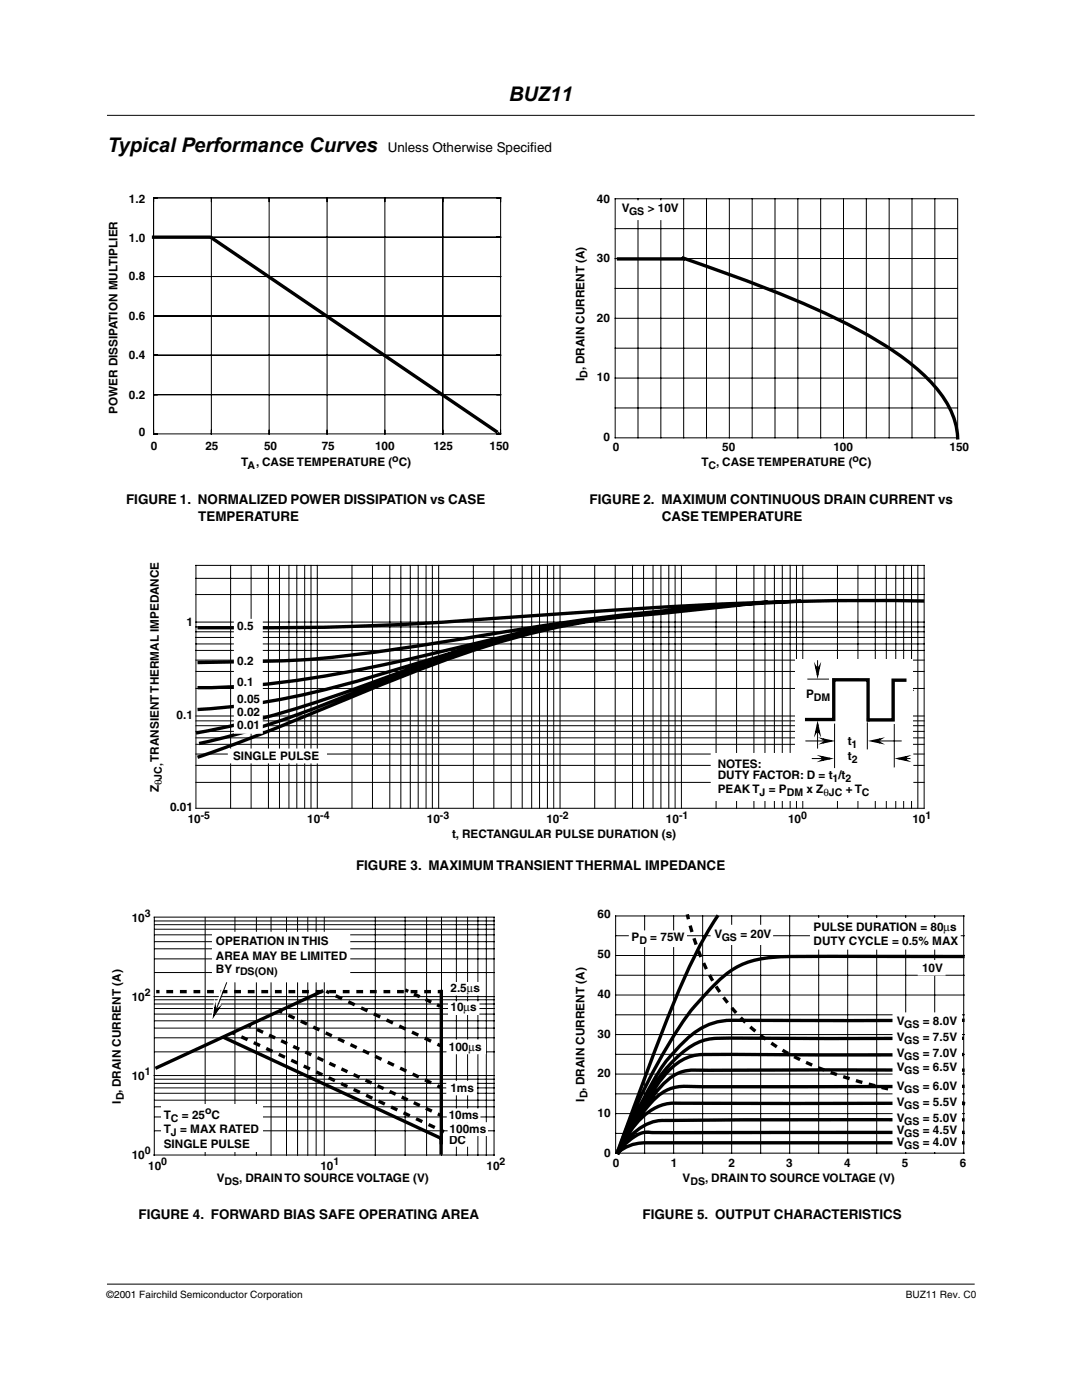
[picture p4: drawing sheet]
<svg xmlns="http://www.w3.org/2000/svg" width="216mm" height="279mm" viewBox="0 0 216 279" stroke-linecap="round" stroke-linejoin="round" font-family="sans-serif">
<g fill="none" stroke="#000" stroke-width=".2">
<path d="M21.4 23h173M30.6 39.5h69.3v47.1h-69.3zM42.2 39.5v47.1M53.7 39.5v47.1M65.3 39.5v47.1M76.8 39.5v47.1M88.4 39.5v47.1M127.3 39.7v47.7M131.9 39.7v47.7M136.4 39.7v47.7M141 39.7v47.7M145.5 39.7v47.7"/>
<path d="M150.1 39.7v47.7M154.6 39.7v47.7M159.2 39.7v47.7M163.8 39.7v47.7M168.3 39.7v47.7M172.9 39.7v47.7M177.4 39.7v47.7M182 39.7v47.7M186.5 39.7v47.7M190.9 39.7h-68.1v47.7h68.1M191.1 39.7v47.7M30.6 55.2h69.3"/>
<path d="M99.9 47.3h-69.3h11.6l57.7 39.3M122.8 45.6h68.1M122.8 51.6h68.1M122.8 57.6h68.1M30.6 78.8h69.3M30.6 70.9h69.3M30.6 63.1h69.3M122.8 63.5h68.1M122.8 69.5h68.1M122.8 75.5h68.1M122.8 81.4h68.1M21.4 256.3h173"/>
</g>
<path d="M30.6 47.3h11.4l57 38.8M123.4 51.7h13M136.4 51.5a250.9 250.9 0 0 1 34.8 14.3 55.4 55.4 0 0 1 15.6 11.6 17 17 0 0 1 4.3 10" fill="none" stroke="#000" stroke-width=".67"/>
<path d="M123.2 40.1h12.7v3.7h-12.7z" fill="#fff"/>
<path d="M123.2 40.1h12.7v3.7h-12.7z" fill="none" stroke="#fff" stroke-width=".2"/>
<g fill="none" stroke="#000" stroke-width=".2">
<path d="M39.1 112.8h145.3v48.5h-145.3zM39.1 115.4h145.3M39.1 118.7h145.3M46 112.8v48.5M50.1 112.8v48.5M53.6 112.8v48.5M55.8 112.8v48.5M57.7 112.8v48.5M59.2 112.8v48.5M60.8 112.8v48.5M62.1 112.8v48.5M63.3 112.8v48.5"/>
<path d="M70.2 112.8v48.5M74.3 112.8v48.5M77.8 112.8v48.5M80 112.8v48.5M81.9 112.8v48.5M83.4 112.8v48.5M85 112.8v48.5M86.3 112.8v48.5M87.5 112.8v48.5M94.5 112.8v48.5M98.5 112.8v48.5M102 112.8v48.5"/>
<path d="M104.2 112.8v48.5M106.1 112.8v48.5M107.7 112.8v48.5M109.2 112.8v48.5M110.5 112.8v48.5M111.7 112.8v48.5M118.7 112.8v48.5M122.8 112.8v48.5M126.2 112.8v48.5M128.4 112.8v48.5M130.3 112.8v48.5M131.9 112.8v48.5"/>
<path d="M133.5 112.8v48.5M134.7 112.8v48.5M136 112.8v48.5M142.9 112.8v48.5M147 112.8v48.5M150.4 112.8v48.5M152.6 112.8v48.5M154.5 112.8v48.5M156.1 112.8v48.5M157.7 112.8v48.5M158.9 112.8v48.5M160.2 112.8v48.5"/>
<path d="M167.1 112.8v48.5M171.2 112.8v48.5M174.7 112.8v48.5M176.9 112.8v48.5M178.7 112.8v48.5M180.3 112.8v48.5M181.9 112.8v48.5M183.1 112.8v48.5M39.1 131.7h145.3M39.1 134h145.3M39.1 137.4h145.3M39.1 124.1h145.3"/>
<path d="M39.1 125.1h145.3M39.1 126.1h145.3M39.1 127.2h145.3M39.1 128.5h145.3M39.1 129.8h145.3M39.1 142.9h145.3M39.1 143.9h145.3M39.1 144.8h145.3M39.1 146h145.3M39.1 147.3h145.3M39.1 148.5h145.3M39.1 150.5h145.3"/>
<path d="M39.1 152.7h145.3M39.1 156.1h145.3"/>
</g>
<path d="M159.8 119.9a511.3 511.3 0 0 0-69.5 7.9l-2.8 .5a246.5 246.5 0 0 1-31.5 3.6l-16.6 .3M184.4 119.9a797.1 797.1 0 0 0-74.7 2.7 805.1 805.1 0 0 1-33.7 2.2 629 629 0 0 1-36.6 .5M98 128a302.1 302.1 0 0 0-25.4 8.9 197.1 197.1 0 0 1-33.5 9.4M109.1 125.3a434.2 434.2 0 0 0-33.8 9.5 153.4 153.4 0 0 1-35.9 6.8M116.6 124a121.8 121.8 0 0 0-18.9 3.7 354.2 354.2 0 0 1-43.3 8.7 122.9 122.9 0 0 1-15 .8M121.4 123.3a154.1 154.1 0 0 0-39.9 10.6l-10.5 4.2a184.9 184.9 0 0 1-31.3 10.3M153.2 120.1l-20.7 2.3a145.4 145.4 0 0 0-33.3 5.9 376.4 376.4 0 0 0-35.3 13.4l-14 5.6-10.5 3.8" fill="none" stroke="#000" stroke-width=".67" stroke-linecap="butt"/>
<path d="M45.6 149.5h19.5v2.8h-19.5z" fill="#fff"/>
<path d="M45.6 149.5h19.5v2.8h-19.5z" fill="none" stroke="#fff" stroke-width=".2"/>
<path d="M46.8 123.6h5.5v22.7h-5.5z" fill="#fff"/>
<path d="M46.8 123.6h5.5v22.7h-5.5z" fill="none" stroke="#fff" stroke-width=".2"/>
<path d="M176.6 137.8h5.7" fill="none" stroke="#000" stroke-width=".2"/>
<path d="M158.8 131.6h23.4v22.2h-23.4z" fill-rule="evenodd" fill="#fff"/>
<path d="M180.6 135.7h-2.4v8h-4.9M161 143.6h5.4v-7.9h6.8v8" fill="none" stroke="#000" stroke-width=".67"/>
<path d="M161.2 135.5h4.1M163.1 131.9v1.8M163.1 145.6v3.7M173.1 144.2v5.3" fill="none" stroke="#000" stroke-width=".2"/>
<path d="M162.8 133.1l.3 .6 .4-.6-.4 1.6zM163.1 144.6l.4 1.6-.4-.6-.3 .6z" fill="none" stroke="#000" stroke-width=".34"/>
<path d="M162.8 133.1l.3 .6 .4-.6-.4 1.6zM163.1 144.6l.4 1.6-.4-.6-.3 .6z" fill="#000"/>
<path d="M141.9 150.4h40.2v9.4h-40.2z" fill="#fff"/>
<path d="M141.9 150.4h40.2v9.4h-40.2z" fill="none" stroke="#fff" stroke-width=".2"/>
<g fill="none" stroke="#000" stroke-width=".2">
<path d="M160.8 147.9h4M162.1 151.4h2.5M166.5 144.5v8.7M175 147.9h4.8M178.4 144.6v8.5M180.3 151.4h1.3M30.8 183h67.8M30.8 198.9h67.8M30.8 183.1v47.5M30.9 194.1h67.7M30.9 191.4h67.7M30.9 189.4h67.7"/>
<path d="M30.9 187.9h67.7M30.9 186.6h67.7M30.9 185.4h67.7M30.9 184.5h67.7M30.9 183.8h67.7M30.9 199.5h67.7M40.9 183.1v47.5M46.9 183.1v47.5M51.2 183.1v47.5M54.1 183.1v47.5M57.2 183.1v47.5M59.4 183.1v47.5"/>
<path d="M61.4 183.1v47.5M63.1 183.1v47.5M64.7 183.1v47.5M74.9 183.1v47.5M80.8 183.1v47.5M85.1 183.1v47.5M88.1 183.1v47.5M91.1 183.1v47.5M93.3 183.1v47.5M95.4 183.1v47.5M97 183.1v47.5M98.6 183.1v47.5"/>
<path d="M30.8 214.6h67.8M30.9 209.9h67.7M30.9 207.1h67.7M30.9 205.2h67.7M30.9 203.7h67.7M30.9 202.4h67.7M30.9 201.3h67.7M30.9 200.4h67.7M30.9 219.6h67.7M30.9 218.2h67.7M30.9 217.1h67.7M30.9 216.2h67.7"/>
<path d="M30.9 215.4h67.7M30.7 230.5h67.9M30.9 225.7h67.7M30.9 222.9h67.7M30.9 220.9h67.7"/>
</g>
<path d="M164 151l1.6 .4-1.6 .3 .6-.3zM164.2 147.5l1.7 .4-1.7 .3 .6-.3zM174 147.9l1.6-.4-.6 .4 .6 .3zM179.3 151.4l1.6-.4-.6 .4 .6 .3z" fill="none" stroke="#000" stroke-width=".34"/>
<path d="M164 151l1.6 .4-1.6 .3 .6-.3zM164.2 147.5l1.7 .4-1.7 .3 .6-.3zM174 147.9l1.6-.4-.6 .4 .6 .3zM179.3 151.4l1.6-.4-.6 .4 .6 .3z" fill="#000"/>
<path d="M89.2 207.6h7.7v2.7h-7.7z" fill="#fff"/>
<path d="M89.2 207.6h7.7v2.7h-7.7z" fill="none" stroke="#fff" stroke-width=".2"/>
<path d="M89.5 199.9h6.1v2.5h-6.1z" fill="#fff"/>
<path d="M89.5 199.9h6.1v2.5h-6.1z" fill="none" stroke="#fff" stroke-width=".2"/>
<path d="M89.2 221.3h6.6v2.6h-6.6z" fill="#fff"/>
<path d="M89.2 221.3h6.6v2.6h-6.6z" fill="none" stroke="#fff" stroke-width=".2"/>
<path d="M89.3 226.6h4.6v2.2h-4.6z" fill="#fff"/>
<path d="M89.3 226.6h4.6v2.2h-4.6z" fill="none" stroke="#fff" stroke-width=".2"/>
<path d="M89.2 215.9h5.8v2.5h-5.8z" fill="#fff"/>
<path d="M89.2 215.9h5.8v2.5h-5.8z" fill="none" stroke="#fff" stroke-width=".34"/>
<path d="M89.4 224.1h7.9v2.5h-7.9z" fill="#fff"/>
<path d="M89.4 224.1h7.9v2.5h-7.9z" fill="none" stroke="#fff" stroke-width=".2"/>
<g fill="none" stroke="#000" stroke-width=".67" stroke-linecap="butt">
<path d="M31.2 197.9h.6M64.5 197.7l-33.5 15.5M65.1 197.8l.6 .3M80.9 197.6l.6 .2M87.3 197.9h.7M44.5 207l43.6 20.2M46.3 206l.6 .3M49.5 204.6l.6 .3M55.7 201.7l.6 .3M87.2 200.5l.6 .3M87.3 216.7l.6 .3M87.3 208.4l.6 .3"/>
<path d="M87.4 222.3l.6 .3M88 225.6l.6 .3M88 227.3v3.1"/>
</g>
<path d="M31.8 197.9h55.5M65.7 198.1l21.6 10.3M46.9 206.3l41.1 19.3M56.3 202l31 14.7" fill="none" stroke="#000" stroke-width=".67" stroke-dasharray="1.4 1.4" stroke-dashoffset="1.4" stroke-linecap="butt"/>
<path d="M81.5 197.8l5.7 2.7M50.1 204.9l37.3 17.4" fill="none" stroke="#000" stroke-width=".67" stroke-dasharray="1.3 1.3" stroke-dashoffset="1.3" stroke-linecap="butt"/>
<path d="M89.5 196.1h6.7v2.5h-6.7z" fill="#fff"/>
<path d="M89.5 196.1h6.7v2.5h-6.7z" fill="none" stroke="#fff" stroke-width=".2"/>
<path d="M42.4 186.1h27.4v9.9h-27.4z" fill="#fff"/>
<path d="M42.4 186.1h27.4v9.9h-27.4z" fill="none" stroke="#fff" stroke-width=".2"/>
<path d="M42.8 200.2l.2 1 .7-.7-1.3 2zM43.3 200.2l-.3 1" fill="none" stroke="#fff" stroke-width=".34"/>
<path d="M42.8 200.2l.2 1 .7-.7-1.3 2z" fill="#fff"/>
<path d="M45 195.9l-1.7 4.3" fill="none" stroke="#fff" stroke-width=".34"/>
<path d="M45.2 196l-2.1 5.7" fill="none" stroke="#000" stroke-width=".2"/>
<path d="M43 201l.1 .7 .5-.5-.9 1.5z" fill="none" stroke="#000" stroke-width=".34"/>
<path d="M43 201l.1 .7 .5-.5-.9 1.5z" fill="#000"/>
<path d="M32.1 220.3h20.3v9.5h-20.3z" fill="#fff"/>
<path d="M88.1 197.9v30.1M192.1 190.9h-29.5a88.3 88.3 0 0 0-10.3 .4 16.3 16.3 0 0 0-10.3 5.8 58.2 58.2 0 0 0-10.7 15 108.4 108.4 0 0 0-8 17.9M192 210.5l-50-.1a10 10 0 0 0-9.1 3.9 74.9 74.9 0 0 0-7.8 12.3M192 207.2h-46.9a11.7 11.7 0 0 0-9.4 3.3 29.1 29.1 0 0 0-6.9 9.2l-2.6 4.7M192.1 203.6h-43.6a14.7 14.7 0 0 0-9.2 2 34.4 34.4 0 0 0-10.8 13.5l-5.1 10.5M192.1 213.6h-50.4a25.2 25.2 0 0 0-5.7 .3 11.2 11.2 0 0 0-5 4l-3.9 5.5M192.1 216.8h-53.3a9.7 9.7 0 0 0-7.9 2.2l-1.5 1.6-3.2 4M192.1 223.5l-58.2 .1a13.1 13.1 0 0 0-4.5 .6 12.6 12.6 0 0 0-6 5.9M192.1 226h-61.9a4.8 4.8 0 0 0-4.3 1.4l-2.5 2.1M192.1 220.2h-55.2a17.3 17.3 0 0 0-4.8 .3 14.2 14.2 0 0 0-7.9 8.3M192.1 228.1h-61.2a11.1 11.1 0 0 0-6.9 1.4l-.4 .2" fill="none" stroke="#000" stroke-width=".67"/>
<g fill="none" stroke="#000" stroke-width=".2">
<path d="M122.8 186.7h69.6M122.8 190.7h69.6M122.8 194.6h69.6M122.8 198.6h69.6M128.6 182.8v47.3M134.4 182.8v47.3M140.2 182.8v47.3M146 182.8v47.3M151.8 182.8v47.3M157.6 182.8v47.3M163.4 182.8v47.3M169.1 182.8v47.3"/>
<path d="M174.9 182.8v47.3M180.7 182.8v47.3M186.5 182.8v47.3M192.3 182.8v47.3M192.4 182.8h-69.6v47.3h69.6M122.8 202.5h69.6M122.8 206.5h69.6M122.8 210.4h69.6M122.8 214.4h69.6M122.8 218.3h69.6M122.8 222.2h69.6M122.8 226.2h69.6"/>
</g>
<path d="M137.2 182.8a41.1 41.1 0 0 0 13.6 23 55 55 0 0 0 20 9.9l8.9 2.2 12.5 2.4" fill="none" stroke="#000" stroke-width=".67" stroke-dasharray=".7 2" stroke-dashoffset=".3"/>
<path d="M178.2 202.1h13.6v27.7h-13.6z" fill="#fff"/>
<path d="M178.2 202.1h13.6v27.7h-13.6z" fill="none" stroke="#fff" stroke-width=".2"/>
<path d="M183.2 191.7h5.4v2.9h-5.4z" fill="#fff"/>
<path d="M183.2 191.7h5.4v2.9h-5.4z" fill="none" stroke="#fff" stroke-width=".2"/>
<path d="M141.9 184.7h12.3v3.8h-12.3z" fill="#fff"/>
<path d="M141.9 184.7h12.3v3.8h-12.3z" fill="none" stroke="#fff" stroke-width=".2"/>
<path d="M143.1 183a111.6 111.6 0 0 0-10.6 21.9l-9.3 25.1" fill="none" stroke="#000" stroke-width=".67"/>
<path d="M161.7 183.3h29.9v6.1h-29.9z" fill="#fff"/>
<path d="M161.7 183.3h29.9v6.1h-29.9z" fill="none" stroke="#fff" stroke-width=".2"/>
<path d="M125.6 185.8h11.4v3.1h-11.4z" fill="#fff"/>
<path d="M125.6 185.8h11.4v3.1h-11.4z" fill="none" stroke="#fff" stroke-width=".2"/>
<g font-size="4">
<text x="101.6" y="20.1">BUZ11</text>
<text x="21.4" y="30.4">Typical Performance Curves</text>
</g>
<g font-size="2.7">
<text x="77.4" y="30.4">Unless Otherwise Specif</text>
<text x="105.8" y="30.4">ied</text>
<text x="25.2" y="100.5">FIGURE 1. NORMALIZED POWER DISSIPATION vs CASE</text>
<text x="117.7" y="100.5">FIGURE 2. MAXIMUM CONTINUOUS DRAIN CURRENT vs</text>
<text x="39.5" y="103.9">TEMPERATURE</text>
<text x="132" y="103.9">CASE TEMPERATURE</text>
<text x="71" y="173.6">FIGURE 3. MAXIMUM TRANSIENT THERMAL IMPEDANCE</text>
<text x="27.6" y="243.3">FIGURE 4. FORWARD BIAS SAFE OPERATING AREA</text>
<text x="128.2" y="243.3">FIGURE 5. OUTPUT CHARACTERISTICS</text>
</g>
<g font-size="2.3">
<text x="25.7" y="40.5">1.2</text>
<text x="119.1" y="40.4">40</text>
<text x="124.1" y="42.4">V</text>
<text x="129.2" y="42.4">&gt; 10V</text>
<text x="25.7" y="48.2">1.0</text>
<text x="119.1" y="52.3">30</text>
<text x="25.7" y="55.8">0.8</text>
<text x="25.7" y="64">0.6</text>
<text x="119.1" y="64.2">20</text>
<text x="25.7" y="71.6">0.4</text>
<text x="116.6" y="76" transform="rotate(-90 116.6 76)">I , DRAIN CURRENT (A)</text>
<text x="119.1" y="76.1">10</text>
<text x="23.4" y="82.5" transform="rotate(-90 23.4 82.5)">POWER DISSIPATION MULTIPLIER</text>
<text x="25.7" y="79.7">0.2</text>
<text x="27.7" y="87.1">0</text>
<text x="30.1" y="89.7">0</text>
<text x="41" y="89.7">25</text>
<text x="52.7" y="89.7">50</text>
<text x="64.2" y="89.7">75</text>
<text x="74.9" y="89.7">100</text>
<text x="86.5" y="89.7">125</text>
<text x="97.7" y="89.7">150</text>
<text x="120.4" y="87.9">0</text>
<text x="48.1" y="93">T</text>
<text x="122.3" y="90.1">0</text>
<text x="139.9" y="93">T</text>
<text x="144.1" y="90.1">50</text>
<text x="166.3" y="90.1">100</text>
<text x="189.5" y="90.1">150</text>
<text x="37.2" y="125">1</text>
<text x="47.3" y="125.7">0.5</text>
<text x="47.3" y="132.6">0.2</text>
<text x="47.3" y="136.8">0.1</text>
<text x="35.2" y="143.4">0.1</text>
<text x="47.3" y="140.4">0.05</text>
<text x="47.3" y="142.9">0.02</text>
<text x="160.8" y="139.3">P</text>
<text x="47.3" y="145.5">0.01</text>
<text x="169.1" y="148.6">t</text>
<text x="31.7" y="152" transform="rotate(-90 31.7 152)">TRANSIENT THERMAL IMPEDANCE</text>
<text x="46.5" y="151.6">SINGLE PULSE</text>
<text x="143.2" y="153.2">NOTES:</text>
<text x="143.2" y="155.6">DUTY FACTOR: D = t</text>
<text x="167.3" y="155.6">/t</text>
<text x="169.2" y="151.7">t</text>
<text x="31.7" y="158.2" transform="rotate(-90 31.7 158.2)">Z</text>
<text x="33.9" y="161.9">0.01</text>
<text x="143.2" y="158.3">PEAK T</text>
<text x="153.4" y="158.3">= P</text>
<text x="160.9" y="158.3">x Z</text>
<text x="168.8" y="158.3">+ T</text>
<text x="37.5" y="164.3">10</text>
<text x="61.3" y="164.3">10</text>
<text x="85.2" y="164.3">10</text>
<text x="90.2" y="167.3">t, RECTANGULAR PULSE DURATION (s)</text>
<text x="109" y="164.3">10</text>
<text x="132.9" y="164.3">10</text>
<text x="157.2" y="164.3">10</text>
<text x="182" y="164.3">10</text>
<text x="26.3" y="184">10</text>
<text x="119.2" y="183.2">60</text>
<text x="162.4" y="185.8">PULSE DURATION = 80µs</text>
<text x="43.1" y="188.7">OPERATION IN THIS</text>
<text x="43.1" y="191.5">AREA MAY BE LIMITED</text>
<text x="119.2" y="191.2">50</text>
<text x="126" y="187.8">P</text>
<text x="129.8" y="187.8">= 75W</text>
<text x="142.6" y="187.1">V</text>
<text x="162.4" y="188.6">DUTY CYCLE = 0.5% MAX</text>
<text x="43.1" y="194.1">BY r</text>
<text x="89.9" y="198">2.5µs</text>
<text x="184" y="194">10V</text>
<text x="26.3" y="199.8">10</text>
<text x="89.9" y="201.8">10µ</text>
<text x="93.8" y="201.8">s</text>
<text x="119.2" y="199.1">40</text>
<text x="89.6" y="209.7">100</text>
<text x="93.5" y="209.7">µs</text>
<text x="119.2" y="207.1">30</text>
<text x="179" y="204.5">V</text>
<text x="179" y="207.8">V</text>
<text x="184.1" y="204.5">= 8.0V</text>
<text x="184.1" y="207.8">= 7.5V</text>
<text x="26.3" y="215.5">10</text>
<text x="119.2" y="215">20</text>
<text x="179" y="211">V</text>
<text x="179" y="213.8">V</text>
<text x="184.1" y="213.8">= 6.5V</text>
<text x="24.1" y="220.3" transform="rotate(-90 24.1 220.3)">I</text>
<text x="89.9" y="217.9">1ms</text>
<text x="116.6" y="219.9" transform="rotate(-90 116.6 219.9)">I , DRAIN CURRENT (A)</text>
<text x="179" y="217.5">V</text>
<text x="179" y="220.7">V</text>
<text x="32.7" y="226.1">T</text>
<text x="32.7" y="223.3">T</text>
<text x="42.2" y="223.3">C</text>
<text x="89.5" y="223.4">10ms</text>
<text x="89.7" y="226.1">100ms</text>
<text x="119.2" y="223">10</text>
<text x="179" y="224">V</text>
<text x="179" y="226.3">V</text>
<text x="184.1" y="226.3">= 4.5V</text>
<text x="26.3" y="231.3">10</text>
<text x="29.6" y="233.4">10</text>
<text x="32.7" y="229.1">SINGLE PULSE</text>
<text x="63.9" y="233.4">10</text>
<text x="89.6" y="228.4">DC</text>
<text x="97.1" y="233.4">10</text>
<text x="120.5" y="230.9">0</text>
<text x="122.3" y="233">0</text>
<text x="133.8" y="233">1</text>
<text x="145.4" y="233">2</text>
<text x="156.9" y="233">3</text>
<text x="168.4" y="233">4</text>
<text x="179" y="228.7">V</text>
<text x="180" y="233">5</text>
<text x="184.1" y="228.7">= 4.0V</text>
<text x="191.5" y="233">6</text>
<text x="43.2" y="235.8">V</text>
<text x="136.2" y="235.8">V</text>
</g>
<g font-size="2.1">
<text x="125.5" y="43">GS</text>
<text x="117.2" y="75.4" transform="rotate(-90 117.2 75.4)">D</text>
<text x="49.4" y="93.6">A, CASE TEMPERATURE ( C)</text>
<text x="78.3" y="92.1">o</text>
<text x="141.4" y="93.6">C, CASE TEMPERATURE ( C)</text>
<text x="170.1" y="92.1">o</text>
<text x="162.4" y="139.9">DM</text>
<text x="169.9" y="149.2">1</text>
<text x="170" y="152.3">2</text>
<text x="32.3" y="156.7" transform="rotate(-90 32.3 156.7)">θJC,</text>
<text x="151.6" y="158.9">J</text>
<text x="157" y="158.9">DM</text>
<text x="164.3" y="158.9">θJC</text>
<text x="166.1" y="156.1">1</text>
<text x="168.7" y="156.1">2</text>
<text x="172" y="158.9">C</text>
<text x="40.1" y="163.4">-5</text>
<text x="63.9" y="163.4">-4</text>
<text x="87.8" y="163.4">-3</text>
<text x="111.6" y="163.4">-2</text>
<text x="135.5" y="163.4">-1</text>
<text x="159.9" y="163.4">0</text>
<text x="184.7" y="163.4">1</text>
<text x="28.9" y="183.1">3</text>
<text x="127.6" y="188.4">D</text>
<text x="144" y="187.7">GS = 20V</text>
<text x="47.9" y="194.7">DS(ON)</text>
<text x="28.9" y="198.8">2</text>
<text x="180.4" y="205.1">GS</text>
<text x="180.4" y="208.4">GS</text>
<text x="28.9" y="214.6">1</text>
<text x="180.4" y="211.6">GS = 7.0V</text>
<text x="180.4" y="214.4">GS</text>
<text x="24.7" y="219.6" transform="rotate(-90 24.7 219.6)">D, DRAIN CURRENT (A)</text>
<text x="117.2" y="219.2" transform="rotate(-90 117.2 219.2)">D</text>
<text x="180.4" y="218.1">GS = 6.0V</text>
<text x="180.4" y="221.3">GS = 5.5V</text>
<text x="34.1" y="223.9">C = 25</text>
<text x="34.1" y="226.7">J = MAX RATED</text>
<text x="40.9" y="222.3">o</text>
<text x="180.4" y="224.6">GS = 5.0V</text>
<text x="180.4" y="226.9">GS</text>
<text x="28.9" y="230.4">0</text>
<text x="32.2" y="232.5">0</text>
<text x="66.5" y="232.5">1</text>
<text x="99.7" y="232.5">2</text>
<text x="180.4" y="229.3">GS</text>
<text x="44.8" y="236.4">DS, DRAIN TO SOURCE VOLTAGE (V)</text>
<text x="137.8" y="236.4">DS, DRAIN TO SOURCE VOLTAGE (V)</text>
</g>
<g font-size="2">
<text x="21.3" y="259">©2001 Fairchild Semiconductor Corporation</text>
<text x="180.7" y="259">BUZ11 Rev. C0</text>
</g>
</svg>
